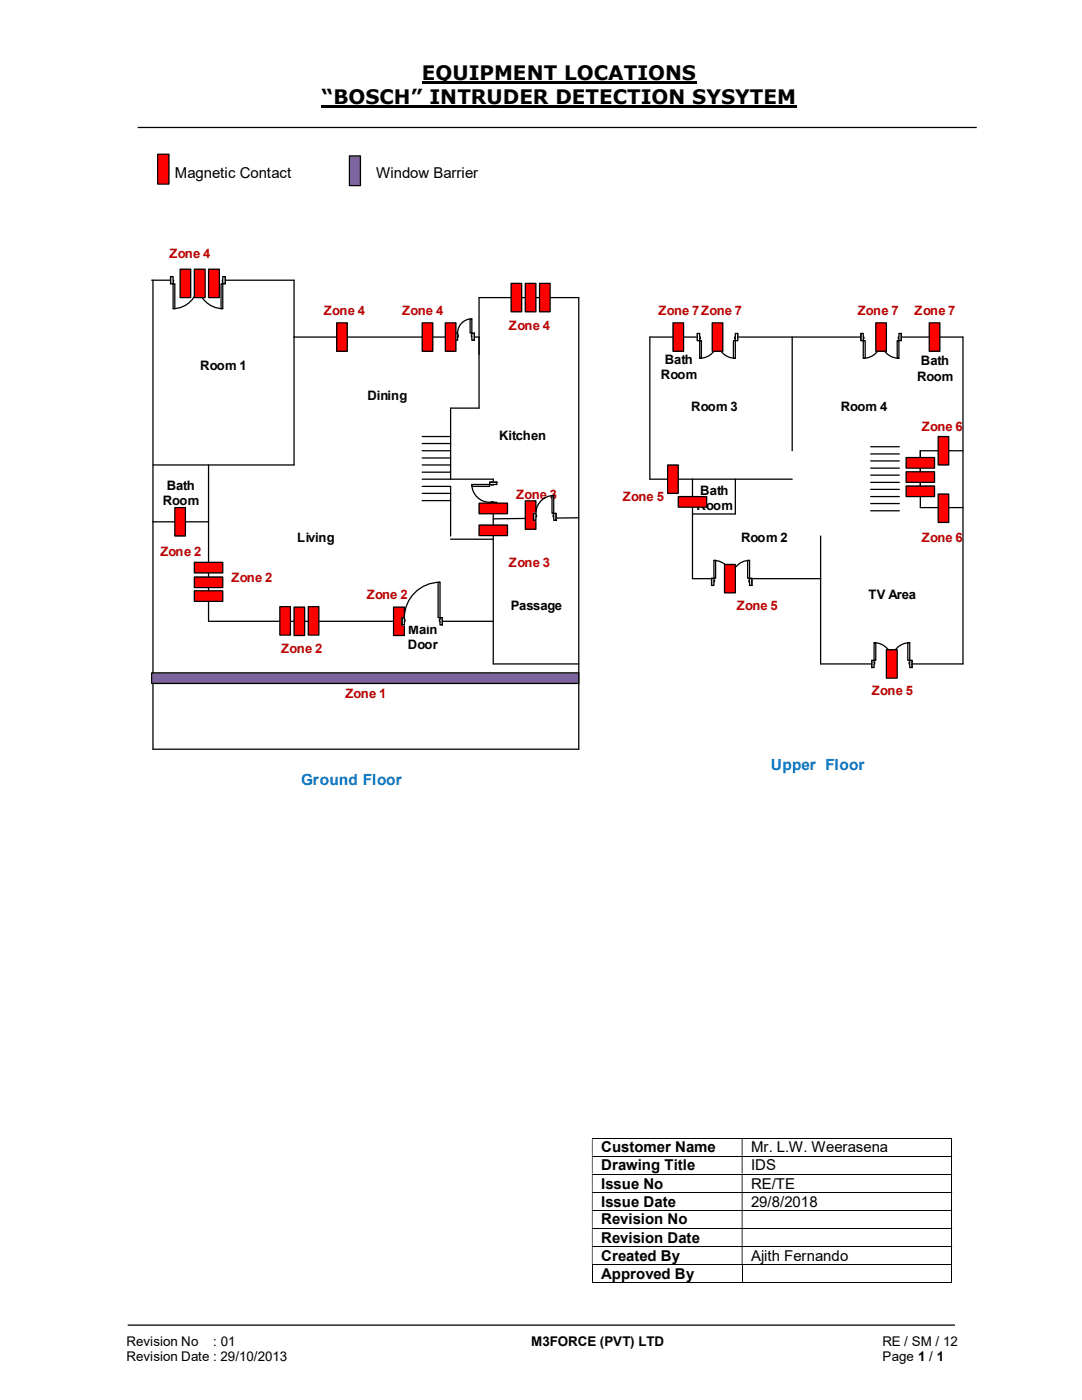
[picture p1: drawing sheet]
<svg xmlns="http://www.w3.org/2000/svg" width="216mm" height="279mm" viewBox="0 0 216 279" stroke-linecap="round" stroke-linejoin="round" font-family="sans-serif">
<path d="M84.2 16.4h54.8M64.2 21.3h94.8" fill="none" stroke="#000" stroke-width=".42"/>
<path d="M27.5 25.4h167.4M25.5 264.5h165" fill="none" stroke="#000" stroke-width=".25"/>
<path d="M31.5 30.8h2.2v5.9h-2.2z" fill-rule="evenodd" fill="#f00"/>
<path d="M31.5 30.8h2.2v5.9h-2.2z" fill="none" stroke="#000" stroke-width=".24"/>
<g fill="none" stroke="#000" stroke-width=".2">
<path d="M118.1 227.2h71.8M118.1 230.7h71.8M118.1 234.3h71.8M118.1 238h71.8M189.9 227.2v3.5M189.9 230.8v3.4M189.9 234.4v3.5M189.9 238v3.5M118.1 241.5h71.8M118.1 245.2h71.8M118.1 248.8h71.8M118.1 252.4h71.8"/>
<path d="M118.1 256h29.9M118.2 252.5v3.5M148.1 252.5v3.5M148.2 256h41.7M189.9 241.6v3.5M189.9 245.2v3.5M189.9 248.8v3.5M189.9 252.5v3.5"/>
</g>
<g fill="#000">
<path d="M189.9 227.1h.1v.1h-.1zM118.1 227.2h.1v3.5h-.1zM148 227.2h.2v3.5h-.2z" fill-rule="evenodd"/>
<path d="M189.9 230.7l.1 .1zM118.1 230.8h.1v3.4h-.1zM148 230.8h.2v3.4h-.2z" fill-rule="evenodd"/>
<path d="M189.9 234.2h.1v.2h-.1zM118.1 234.4h.1v3.5h-.1zM148 234.4h.2v3.5h-.2z" fill-rule="evenodd"/>
<path d="M189.9 237.9h.1v.1h-.1zM118.1 238h.1v3.5h-.1zM148 238h.2v3.5h-.2z" fill-rule="evenodd"/>
<path d="M189.9 241.5l.1 .1zM118.1 241.6h.1v3.5h-.1zM148 241.6h.2v3.5h-.2z" fill-rule="evenodd"/>
<path d="M189.9 245.1h.1v.1h-.1zM118.1 245.2h.1v3.5h-.1zM148 245.2h.2v3.5h-.2z" fill-rule="evenodd"/>
<path d="M189.9 248.7h.1v.1h-.1zM118.1 248.8h.1v3.5h-.1zM148 248.8h.2v3.5h-.2z" fill-rule="evenodd"/>
</g>
<path d="M189.9 252.3h.1v.2h-.1zM189.9 255.9l.1 .1z" fill="#000"/>
<path d="M69.7 31.1h2.2v5.9h-2.2z" fill="#7e649e"/>
<g fill="none" stroke="#000" stroke-width=".25">
<path d="M69.7 31.1h2.2v5.9h-2.2zM30.3 55.9h28.4v36.9h-28.2M30.5 55.9v93.6h85v-90.1M95.6 67.3v14.1h-5.7v14.2M158.1 67.3v22.7M41.6 92.8v31.2h56.8M84.2 87.1h5.7M84.2 88.5h5.7M89.9 97.1v9.9M98.4 95.6v36.9h17.1M138.2 95.6v19.9h25.5v17h28.5v-65.2h-62.5v28.3h28.4M192.2 90h-8.6v8.5"/>
<path d="M30.5 104.1h11.1M89.9 107.6h8.5M183.6 101.3h8.6"/>
</g>
<path d="M30.3 134.3h85.2v2.1h-85.2z" fill-rule="evenodd" fill="#7e649e"/>
<path d="M30.3 134.3h85.2v2.1h-85.2z" fill="none" stroke="#000" stroke-width=".25"/>
<path d="M134.3 64.4h2.1v5.7h-2.1z" fill="#f00"/>
<path d="M134.3 64.4h2.1v5.7h-2.1z" fill="none" stroke="#000" stroke-width=".25"/>
<path d="M78.5 121.2h2.2v5.6h-2.2z" fill="#f00"/>
<path d="M78.5 121.2h2.2v5.6h-2.2z" fill="none" stroke="#000" stroke-width=".25"/>
<path d="M58.7 121.2h2.1v5.6h-2.1z" fill="#f00"/>
<path d="M58.7 121.2h2.1v5.6h-2.1z" fill="none" stroke="#000" stroke-width=".25"/>
<path d="M34.9 101.3h2.1v5.7h-2.1z" fill="#f00"/>
<path d="M34.9 101.3h2.1v5.7h-2.1z" fill="none" stroke="#000" stroke-width=".25"/>
<path d="M187.2 98.6h2.1v5.7h-2.1z" fill="#f00"/>
<path d="M187.2 98.6h2.1v5.7h-2.1z" fill="none" stroke="#000" stroke-width=".25"/>
<path d="M187.2 87.1h2.1v5.7h-2.1z" fill="#f00"/>
<path d="M187.2 87.1h2.1v5.7h-2.1z" fill="none" stroke="#000" stroke-width=".25"/>
<path d="M185.4 64.4h2.1v5.7h-2.1z" fill="#f00"/>
<path d="M185.4 64.4h2.1v5.7h-2.1z" fill="none" stroke="#000" stroke-width=".25"/>
<path d="M133.2 92.8h2.1v5.7h-2.1z" fill="#f00"/>
<path d="M133.2 92.8h2.1v5.7h-2.1z" fill="none" stroke="#000" stroke-width=".25"/>
<path d="M38.8 115.1h5.6v2.2h-5.6z" fill-rule="evenodd" fill="#f00"/>
<path d="M84.2 92.8h5.7M84.2 90h5.7M84.2 95.6h14.2M84.2 98.5h5.7M84.2 94.2h5.7M84.2 91.4h5.7M84.2 97.1h5.7M84.2 99.9h5.7M38.8 115.1h5.6v2.2h-5.6z" fill="none" stroke="#000" stroke-width=".25"/>
<path d="M95.6 104.8h5.7v2.1h-5.7z" fill-rule="evenodd" fill="#f00"/>
<path d="M173.7 89.2h5.8M173.7 90.6h5.8M173.7 94.8h5.8M173.7 92h5.8M173.7 97.7h5.8M173.7 96.3h5.8M173.7 93.4h5.8M173.7 99.1h5.8M95.6 104.8h5.7v2.1h-5.7zM173.7 100.5h5.8M173.7 101.9h5.8" fill="none" stroke="#000" stroke-width=".25"/>
<path d="M139.1 66.5h8.1v1.5h-8.1z" fill="#fff"/>
<path d="M139.1 66.5h8.1v1.5h-8.1z" fill="none" stroke="#fff" stroke-width=".25"/>
<path d="M139.1 66.5v1.5h.5v-1.5zM146.7 66.5h.5v1.5h-.5z" fill-rule="evenodd" fill="#fff"/>
<path d="M139.6 67.3v-.8h-.5v1.5h.5v-.4M146.7 67.3v-.8h.5v1.5h-.5v-.4" fill="none" stroke="#000" stroke-width=".25"/>
<path d="M139.6 67.3v.3h.1v-.3zM146.6 67.3h.1v.3h-.1z" fill-rule="evenodd" fill="#fff"/>
<path d="M139.1 66.5v1.5M139.6 71.5a3.5 3.5 0 0 0 3.6-3.5 3.5 3.5 0 0 0 3.5 3.5M139.6 67.3h.1v.3h-.1M146.7 67.3h-.1v.3h.1M147.2 66.5v1.5" fill="none" stroke="#000" stroke-width=".25"/>
<path d="M146.3 68h.4v3.5h-.4z" fill-rule="evenodd" fill="#fff"/>
<path d="M146.3 68h.4v3.5h-.4z" fill="none" stroke="#000" stroke-width=".25"/>
<path d="M139.6 68h.4v3.5h-.4z" fill-rule="evenodd" fill="#fff"/>
<path d="M139.6 68h.4v3.5h-.4z" fill="none" stroke="#000" stroke-width=".25"/>
<path d="M80.2 123.2h8.1v1.6h-8.1z" fill="#fff"/>
<path d="M80.2 123.2h8.1v1.6h-8.1z" fill="none" stroke="#fff" stroke-width=".25"/>
<path d="M87.8 123.3v1.4h.5v-1.4zM80.2 123.3h.5v1.4h-.5z" fill-rule="evenodd" fill="#fff"/>
<path d="M80.7 123.7v-.4h-.5v1.4h.5v-.7M87.8 123.7v-.4h.5v1.4h-.5v-.7" fill="none" stroke="#000" stroke-width=".25"/>
<path d="M87.7 123.7v.3h.1v-.3zM80.7 123.7h.1v.3h-.1z" fill-rule="evenodd" fill="#fff"/>
<path d="M87.8 116.2a7.1 7.1 0 0 0-7.1 7.1M80.2 123.3v1.4M80.7 123.7h.1v.3h-.1M87.8 123.7h-.1v.3h.1M88.3 123.3v1.4" fill="none" stroke="#000" stroke-width=".25"/>
<path d="M87.4 116.2h.4v7.1h-.4z" fill-rule="evenodd" fill="#fff"/>
<path d="M87.4 116.2h.4v7.1h-.4z" fill="none" stroke="#000" stroke-width=".25"/>
<path d="M171.8 66.5h8v1.5h-8z" fill="#fff"/>
<path d="M171.8 66.5h8v1.5h-8z" fill="none" stroke="#fff" stroke-width=".25"/>
<path d="M171.8 66.5v1.5h.5v-1.5zM179.4 66.5h.4v1.5h-.4z" fill-rule="evenodd" fill="#fff"/>
<path d="M172.3 67.3v-.8h-.5v1.5h.5v-.4M179.4 67.3v-.8h.4v1.5h-.4v-.4" fill="none" stroke="#000" stroke-width=".25"/>
<path d="M172.3 67.3v.3h.1v-.3zM179.2 67.3h.2v.3h-.2z" fill-rule="evenodd" fill="#fff"/>
<path d="M171.8 66.5v1.5M172.3 67.3h.1v.3h-.1M172.3 71.5a3.5 3.5 0 0 0 3.5-3.5 3.5 3.5 0 0 0 3.6 3.5M179.4 67.3h-.2v.3h.2M179.8 66.5v1.5" fill="none" stroke="#000" stroke-width=".25"/>
<path d="M179 68h.4v3.5h-.4z" fill-rule="evenodd" fill="#fff"/>
<path d="M179 68h.4v3.5h-.4z" fill="none" stroke="#000" stroke-width=".25"/>
<path d="M172.3 68h.3v3.5h-.3z" fill-rule="evenodd" fill="#fff"/>
<path d="M172.3 68h.3v3.5h-.3z" fill="none" stroke="#000" stroke-width=".25"/>
<path d="M173.9 131.7h8.1v1.6h-8.1z" fill="#fff"/>
<path d="M173.9 131.7h8.1v1.6h-8.1z" fill="none" stroke="#fff" stroke-width=".25"/>
<path d="M181.5 131.8v1.4h.5v-1.4zM173.9 131.8h.5v1.4h-.5z" fill-rule="evenodd" fill="#fff"/>
<path d="M174.4 132.2v-.4h-.5v1.4h.5v-.7M181.5 132.2v-.4h.5v1.4h-.5v-.7" fill="none" stroke="#000" stroke-width=".25"/>
<path d="M181.4 132.2v.3h.1v-.3zM174.4 132.2h.1v.3h-.1z" fill-rule="evenodd" fill="#fff"/>
<path d="M173.9 131.8v1.4M174.4 132.2h.1v.3h-.1M174.4 128.3a3.5 3.5 0 0 1 3.6 3.5 3.5 3.5 0 0 1 3.5-3.5M181.5 132.2h-.1v.3h.1M182 131.8v1.4" fill="none" stroke="#000" stroke-width=".25"/>
<path d="M174.4 128.3h.4v3.5h-.4z" fill-rule="evenodd" fill="#fff"/>
<path d="M174.4 128.3h.4v3.5h-.4z" fill="none" stroke="#000" stroke-width=".25"/>
<path d="M181.1 128.3h.4v3.5h-.4z" fill-rule="evenodd" fill="#fff"/>
<path d="M181.1 128.3h.4v3.5h-.4z" fill="none" stroke="#000" stroke-width=".25"/>
<path d="M97.7 96.2h1.5v4.5h-1.5z" fill-rule="evenodd" fill="#fff"/>
<path d="M97.7 96.2h1.5v4.5h-1.5z" fill="none" stroke="#fff" stroke-width=".25"/>
<path d="M97.7 96.2v.5h1.4v-.5zM97.7 100.2h1.4v.5h-1.4z" fill-rule="evenodd" fill="#fff"/>
<path d="M98.1 96.7h-.4v-.5h1.4v.5h-.7M98.1 100.2h-.4v.5h1.4v-.5h-.7" fill="none" stroke="#000" stroke-width=".25"/>
<path d="M98.1 96.7v.1h.3v-.1zM98.1 100.1h.3v.1h-.3z" fill-rule="evenodd" fill="#fff"/>
<path d="M94.1 96.7a3.6 3.6 0 0 0 3.6 3.5M97.7 96.2h1.4M98.1 96.7v.1h.3v-.1M97.7 100.7h1.4M98.1 100.2v-.1h.3v.1" fill="none" stroke="#000" stroke-width=".25"/>
<path d="M94.1 96.7h3.6v.4h-3.6z" fill="#fff"/>
<path d="M115.5 59.4h-19.9v11.3M58.7 67.3h36.9M94.1 96.7h3.6v.4h-3.6z" fill="none" stroke="#000" stroke-width=".25"/>
<path d="M102 56.6h2.1v5.6h-2.1z" fill="#f00"/>
<path d="M102 56.6h2.1v5.6h-2.1z" fill="none" stroke="#000" stroke-width=".25"/>
<path d="M104.8 56.6h2.1v5.6h-2.1z" fill="#f00"/>
<path d="M104.8 56.6h2.1v5.6h-2.1z" fill="none" stroke="#000" stroke-width=".25"/>
<path d="M107.7 56.6h2.1v5.6h-2.1z" fill="#f00"/>
<path d="M107.7 56.6h2.1v5.6h-2.1zM115.5 103.3l-17.1 .2" fill="none" stroke="#000" stroke-width=".25"/>
<path d="M142 115.4h8v1.5h-8z" fill="#fff"/>
<path d="M142 115.4h8v1.5h-8z" fill="none" stroke="#fff" stroke-width=".25"/>
<path d="M149.6 115.4v1.4h.4v-1.4zM142 115.4h.5v1.4h-.5z" fill-rule="evenodd" fill="#fff"/>
<path d="M142.5 115.8v-.4h-.5v1.4h.5v-.7M149.6 115.8v-.4h.4v1.4h-.4v-.7" fill="none" stroke="#000" stroke-width=".25"/>
<path d="M149.4 115.8v.3h.2v-.3zM142.5 115.8h.1v.3h-.1z" fill-rule="evenodd" fill="#fff"/>
<path d="M142 115.4v1.4M142.5 111.8a3.6 3.6 0 0 1 3.5 3.6 3.6 3.6 0 0 1 3.6-3.6M142.5 115.8h.1v.3h-.1M149.6 115.8h-.2v.3h.2M150 115.4v1.4" fill="none" stroke="#000" stroke-width=".25"/>
<path d="M142.5 111.8h.3v3.6h-.3z" fill-rule="evenodd" fill="#fff"/>
<path d="M142.5 111.8h.3v3.6h-.3z" fill="none" stroke="#000" stroke-width=".25"/>
<path d="M149.2 111.8h.4v3.6h-.4z" fill-rule="evenodd" fill="#fff"/>
<path d="M149.2 111.8h.4v3.6h-.4z" fill="none" stroke="#000" stroke-width=".25"/>
<path d="M104.8 99.9h2.1v5.7h-2.1z" fill="#f00"/>
<path d="M104.8 99.9h2.1v5.7h-2.1z" fill="none" stroke="#000" stroke-width=".25"/>
<path d="M95.6 100.4h5.7v2.1h-5.7z" fill-rule="evenodd" fill="#f00"/>
<path d="M95.6 100.4h5.7v2.1h-5.7z" fill="none" stroke="#000" stroke-width=".25"/>
<path d="M106.5 102.4h4.5v1.5h-4.5z" fill="#fff"/>
<path d="M106.5 102.4h4.5v1.5h-4.5z" fill="none" stroke="#fff" stroke-width=".25"/>
<path d="M110.5 102.4v1.4h.5v-1.4zM106.5 102.4h.4v1.4h-.4z" fill-rule="evenodd" fill="#fff"/>
<path d="M106.9 102.8v-.4h-.4v1.4h.4v-.7M110.5 102.8v-.4h.5v1.4h-.5v-.7" fill="none" stroke="#000" stroke-width=".25"/>
<path d="M110.4 102.8v.3h.1v-.3zM106.9 102.8h.2v.3h-.2z" fill-rule="evenodd" fill="#fff"/>
<path d="M110.5 98.9a3.6 3.6 0 0 0-3.6 3.5M106.5 102.4v1.4M106.9 102.8h.2v.3h-.2M110.5 102.8h-.1v.3h.1M111 102.4v1.4" fill="none" stroke="#000" stroke-width=".25"/>
<path d="M110.2 98.9h.3v3.5h-.3z" fill-rule="evenodd" fill="#fff"/>
<path d="M110.2 98.9h.3v3.5h-.3z" fill="none" stroke="#000" stroke-width=".25"/>
<path d="M144.6 112.6h2.1v5.7h-2.1z" fill="#f00"/>
<path d="M144.6 112.6h2.1v5.7h-2.1z" fill="none" stroke="#000" stroke-width=".25"/>
<path d="M142.1 64.4h2.1v5.7h-2.1z" fill="#f00"/>
<path d="M142.1 64.4h2.1v5.7h-2.1z" fill="none" stroke="#000" stroke-width=".25"/>
<path d="M174.8 64.4h2.1v5.7h-2.1z" fill="#f00"/>
<path d="M174.8 64.4h2.1v5.7h-2.1z" fill="none" stroke="#000" stroke-width=".25"/>
<path d="M67.2 64.4h2.1v5.7h-2.1z" fill="#f00"/>
<path d="M67.2 64.4h2.1v5.7h-2.1z" fill="none" stroke="#000" stroke-width=".25"/>
<path d="M84.2 64.4h2.2v5.7h-2.2z" fill="#f00"/>
<path d="M84.2 64.4h2.2v5.7h-2.2zM146.7 95.6v7h-8.5" fill="none" stroke="#000" stroke-width=".25"/>
<path d="M135.3 99.1h5.7v2.1h-5.7z" fill-rule="evenodd" fill="#f00"/>
<path d="M135.3 99.1h5.7v2.1h-5.7z" fill="none" stroke="#000" stroke-width=".25"/>
<path d="M176.9 129.7h2.1v5.6h-2.1z" fill="#f00"/>
<path d="M163.7 107v8.5M176.9 129.7h2.1v5.6h-2.1z" fill="none" stroke="#000" stroke-width=".25"/>
<path d="M38.8 112.2h5.6v2.1h-5.6z" fill-rule="evenodd" fill="#f00"/>
<path d="M183.6 90v11.3M38.8 112.2h5.6v2.1h-5.6z" fill="none" stroke="#000" stroke-width=".25"/>
<path d="M180.8 91.3h5.7v2.1h-5.7z" fill-rule="evenodd" fill="#f00"/>
<path d="M180.8 91.3h5.7v2.1h-5.7z" fill="none" stroke="#000" stroke-width=".25"/>
<path d="M180.8 97h5.7v2.1h-5.7z" fill-rule="evenodd" fill="#f00"/>
<path d="M180.8 97h5.7v2.1h-5.7z" fill="none" stroke="#000" stroke-width=".25"/>
<path d="M180.8 94.1h5.7v2.2h-5.7z" fill-rule="evenodd" fill="#f00"/>
<path d="M180.8 94.1h5.7v2.2h-5.7z" fill="none" stroke="#000" stroke-width=".25"/>
<path d="M61.5 121.1h2.1v5.6h-2.1z" fill="#f00"/>
<path d="M61.5 121.1h2.1v5.6h-2.1z" fill="none" stroke="#000" stroke-width=".25"/>
<path d="M55.8 121.1h2.2v5.6h-2.2z" fill="#f00"/>
<path d="M55.8 121.1h2.2v5.6h-2.2z" fill="none" stroke="#000" stroke-width=".25"/>
<path d="M38.8 117.9h5.6v2.1h-5.6z" fill-rule="evenodd" fill="#f00"/>
<path d="M38.8 117.9h5.6v2.1h-5.6z" fill="none" stroke="#000" stroke-width=".25"/>
<path d="M90.8 66.4h3.9v1.5h-3.9z" fill="#fff"/>
<path d="M90.8 66.4h3.9v1.5h-3.9z" fill="none" stroke="#fff" stroke-width=".25"/>
<path d="M94.1 66.5v1.4h.6v-1.4zM90.8 66.5h.5v1.4h-.5z" fill-rule="evenodd" fill="#fff"/>
<path d="M91.3 66.8v-.3h-.5v1.4h.5v-.7M94.1 66.8v-.3h.6v1.4h-.6v-.7" fill="none" stroke="#000" stroke-width=".25"/>
<path d="M94.1 66.8v.4zM91.3 66.8h.1v.4h-.1z" fill-rule="evenodd" fill="#fff"/>
<path d="M90.8 66.5v1.4M91.3 66.8h.1v.4h-.1M94.1 63.6a2.84 2.84 0 0 0-2.8 2.9M94.1 66.8v.4M94.7 66.5v1.4" fill="none" stroke="#000" stroke-width=".25"/>
<path d="M93.8 63.6h.3v2.9h-.3z" fill-rule="evenodd" fill="#fff"/>
<path d="M93.8 63.6h.3v2.9h-.3z" fill="none" stroke="#000" stroke-width=".25"/>
<path d="M88.9 64.4h2.1v5.7h-2.1z" fill="#f00"/>
<path d="M88.9 64.4h2.1v5.7h-2.1z" fill="none" stroke="#000" stroke-width=".25"/>
<path d="M34 55.2h11v1.5h-11z" fill="#fff"/>
<path d="M34 55.2h11v1.5h-11z" fill="none" stroke="#fff" stroke-width=".25"/>
<path d="M34 55.2v1.4h.5v-1.4zM44.4 55.2h.6v1.4h-.6z" fill-rule="evenodd" fill="#fff"/>
<path d="M34.5 55.9v-.7h-.5v1.4h.5v-.3M44.4 55.9v-.7h.6v1.4h-.6v-.3" fill="none" stroke="#000" stroke-width=".25"/>
<path d="M34.5 55.9l.1 .4zM44.4 55.9v.4z" fill-rule="evenodd" fill="#fff"/>
<path d="M34 55.2v1.4M34.5 55.9v.4M44.4 55.9v.4M45 55.2v1.4M34.5 61.6a5 5 0 0 0 5-5 5 5 0 0 0 4.9 5" fill="none" stroke="#000" stroke-width=".25"/>
<path d="M44.1 56.6h.3v5h-.3z" fill-rule="evenodd" fill="#fff"/>
<path d="M44.1 56.6h.3v5h-.3z" fill="none" stroke="#000" stroke-width=".25"/>
<path d="M34.5 56.6h.4v5h-.4z" fill-rule="evenodd" fill="#fff"/>
<path d="M34.5 56.6h.4v5h-.4z" fill="none" stroke="#000" stroke-width=".25"/>
<path d="M35.9 53.7h2.2v5.7h-2.2z" fill="#f00"/>
<path d="M35.9 53.7h2.2v5.7h-2.2z" fill="none" stroke="#000" stroke-width=".25"/>
<path d="M38.8 53.7h2.1v5.7h-2.1z" fill="#f00"/>
<path d="M38.8 53.7h2.1v5.7h-2.1z" fill="none" stroke="#000" stroke-width=".25"/>
<path d="M41.6 53.7h2.2v5.7h-2.2z" fill="#f00"/>
<path d="M41.6 53.7h2.2v5.7h-2.2z" fill="none" stroke="#000" stroke-width=".25"/>
<g font-size="4">
<text x="84.2" y="16">EQUIPMENT LOCATIONS</text>
<text x="64.2" y="20.8">“BOSCH” INTRUDER DETECTION SYSYTEM</text>
</g>
<g font-size="3.1" fill="#0070c0">
<text x="153.8" y="153.8">Upper Floor</text>
<text x="60.1" y="156.6">Ground Floor</text>
</g>
<g font-size="3">
<text x="34.9" y="35.5">Magnetic Contact</text>
<text x="75" y="35.5">Window Barrier</text>
<text x="120" y="230">Customer Name</text>
<text x="120" y="233.6">Drawing Title</text>
<text x="149.9" y="230">Mr. L.W. Weerasena</text>
<text x="149.9" y="233.6">IDS</text>
<text x="120" y="237.2">Issue No</text>
<text x="149.9" y="237.2">RE/TE</text>
<text x="120" y="240.8">Issue Date</text>
<text x="120" y="244.3">Revision No</text>
<text x="149.9" y="240.8">29/8/2018</text>
<text x="120" y="248">Revision Date</text>
<text x="120" y="251.6">Created By</text>
<text x="149.9" y="251.6">Ajith Fernando</text>
<text x="120" y="255.2">Approved By</text>
</g>
<g font-size="2.7">
<text x="25.2" y="268.7">Revision No</text>
<text x="42.6" y="268.7">: 01</text>
<text x="106" y="268.7">M3FORCE (PVT) LTD</text>
<text x="176.1" y="268.7">RE / SM / 12</text>
<text x="25.2" y="271.7">Revision Date : 29/10/2013</text>
<text x="176.1" y="271.7">Page 1 / 1</text>
</g>
<g font-size="2.6" fill="#c00000">
<text x="33.8" y="51.4">Zone 4</text>
<text x="64.6" y="62.8">Zone 4</text>
<text x="80.3" y="62.8">Zone 4</text>
<text x="101.6" y="66">Zone 4</text>
<text x="131.4" y="62.8">Zone 7Zone 7</text>
<text x="171.2" y="62.8">Zone 7</text>
<text x="182.5" y="62.8">Zone 7</text>
<text x="183.9" y="86.1">Zone 6</text>
<text x="103" y="99.7">Zone 3</text>
<text x="124.3" y="100">Zone 5</text>
<text x="32" y="111">Zone 2</text>
<text x="101.6" y="113.2">Zone 3</text>
<text x="183.9" y="108.2">Zone 6</text>
<text x="46.2" y="116.1">Zone 2</text>
<text x="73.2" y="119.5">Zone 2</text>
<text x="147" y="121.7">Zone 5</text>
<text x="56.1" y="130.3">Zone 2</text>
<text x="68.9" y="139.4">Zone 1</text>
<text x="174" y="138.8">Zone 5</text>
</g>
<g font-size="2.6">
<text x="40" y="73.8">Room 1</text>
<text x="131.9" y="75.6">Room</text>
<text x="132.7" y="72.6">Bath</text>
<text x="183" y="76">Room</text>
<text x="183.8" y="72.9">Bath</text>
<text x="73.3" y="79.8">Dining</text>
<text x="137.9" y="82">Room 3</text>
<text x="167.8" y="82">Room 4</text>
<text x="99.6" y="87.7">Kitchen</text>
<text x="32.5" y="100.9">Room</text>
<text x="33.3" y="97.8">Bath</text>
<text x="139" y="101.8">Room</text>
<text x="139.7" y="98.8">Bath</text>
<text x="59.3" y="108.2">Living</text>
<text x="147.9" y="108.2">Room 2</text>
<text x="173.3" y="119.5">TV Area</text>
<text x="101.9" y="121.7">Passage</text>
<text x="81.4" y="129.5">Door</text>
<text x="81.4" y="126.5">Main</text>
</g>
</svg>
